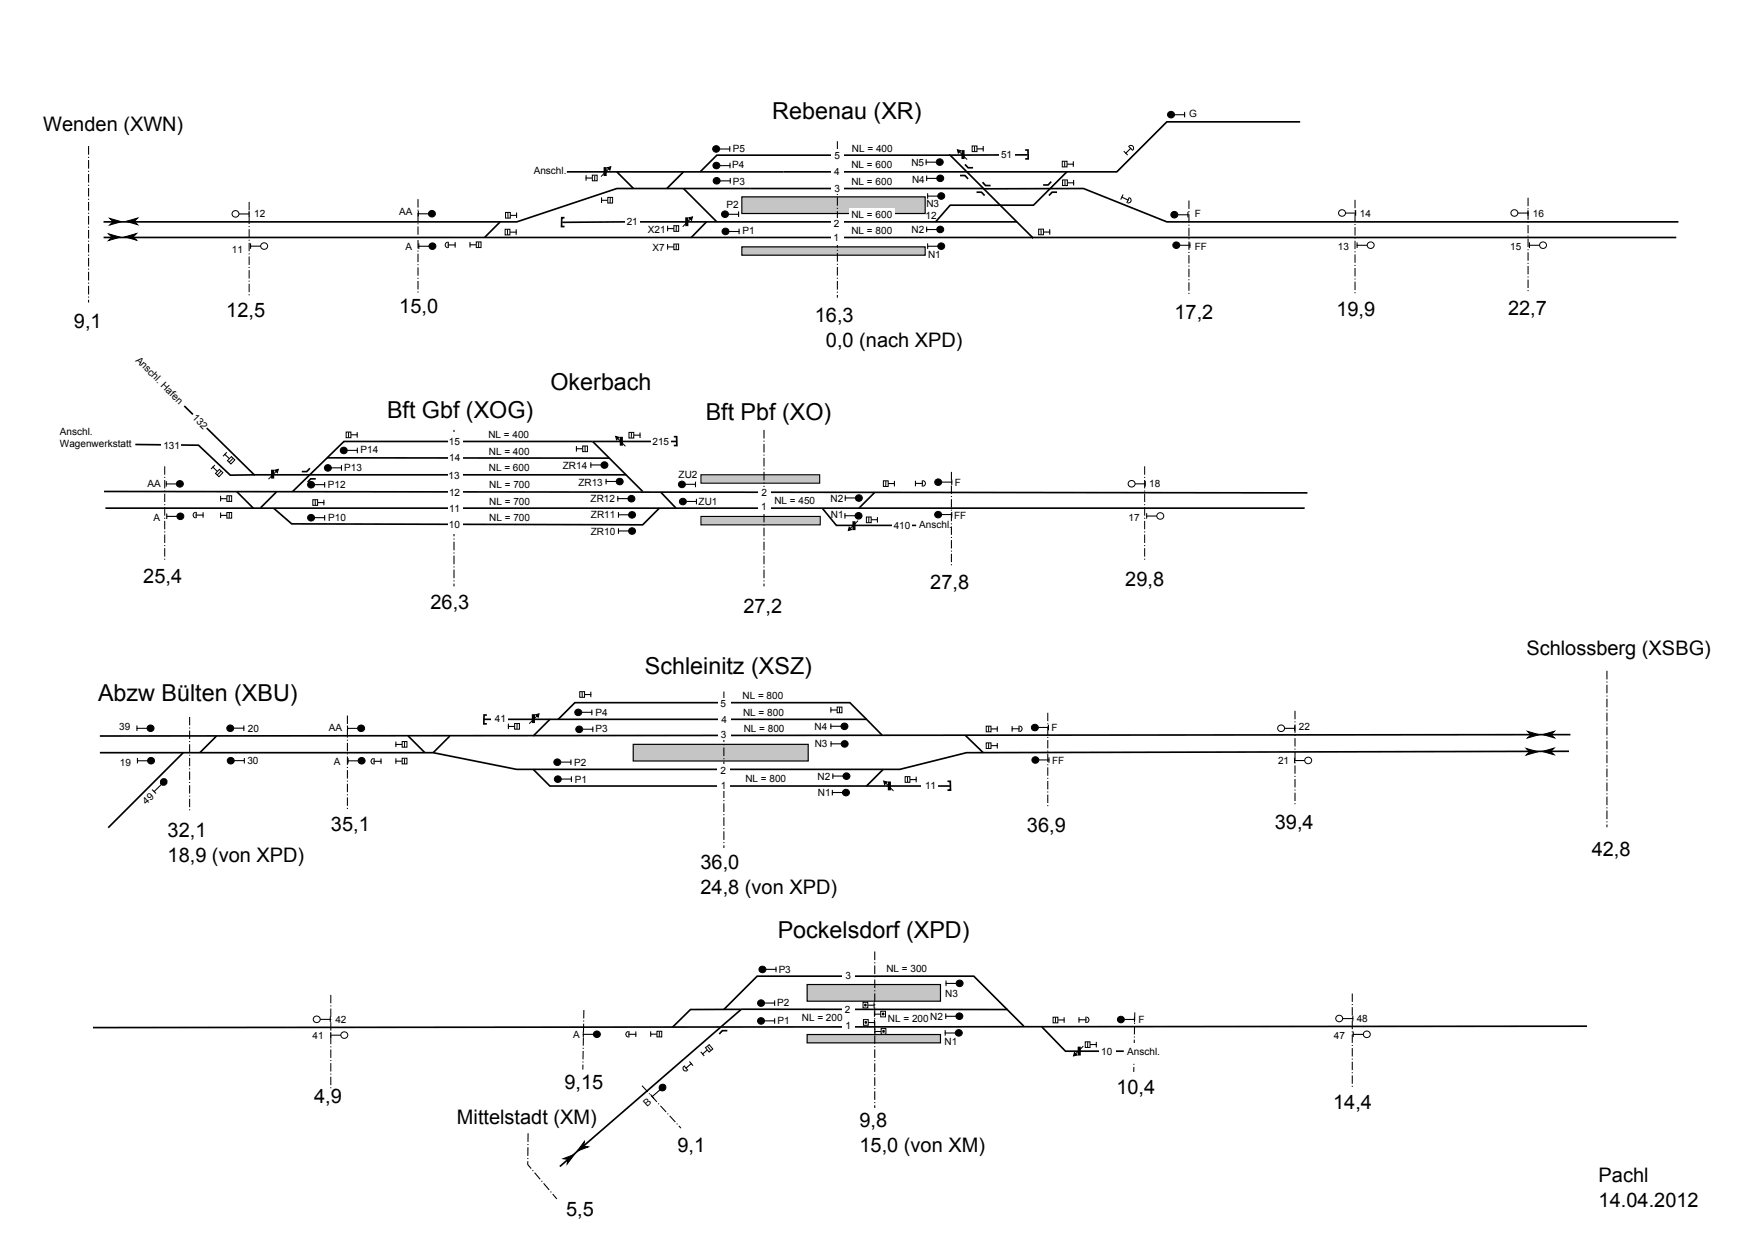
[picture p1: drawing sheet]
<svg xmlns="http://www.w3.org/2000/svg" width="297mm" height="210mm" viewBox="0 0 297 210" stroke-linecap="round" stroke-linejoin="round" font-family="sans-serif">
<g fill="none" stroke="#000" stroke-width=".28">
<path d="M84.7 37.6l-2.6 2.6M95.2 37.6h77l2.7 2.6M104.5 29.1l2.8 2.8M115.7 31.9l5.7 5.7M115.7 29.1l-2.8 2.8M118.6 29.1l2.8-2.8h39.5l11.3 11.3M119.6 37.6l-2.6 2.6M166.5 32l17-.1 14.1 5.7h86.6M166.5 31.9h-62l-17 5.7h-70M180.7 29.1l-5.7 5.6h-14.1l-2.5 2.9M220.2 20.6h-22.6l-8.5 8.5h-93.1M17.5 40.2h266.4"/>
<path d="M31.2 68.7l11.8 11.7h63l2.8 2.8M55.4 77.5l47.8 .1M58.2 74.7h56.3M58.3 74.7l-8.7 8.5M100.4 74.7l5.6 5.7M17.6 83.2l203.8 .2M17.8 86h203.1M46.8 83.3l-2.7 2.6M111.6 86l-2.8 2.8-59.4-.1-3-2.6M111.9 83.3l2.6 2.7M148.1 83.4l-2.6 2.6M31 127.4l-12.7 12.7"/>
<path d="M36.7 124.6l-2.9 2.8M69.1 124.6l2.8 2.8M76.2 124.6l-2.8 2.8M81.8 121.8h11.3M90.3 130.2l2.8 2.9h53.6l2.9-2.9M146.7 133.1h14.1M149.4 124.5l-2.7-2.7h-53.6l-2.8 2.8M163.4 124.5l3.1 2.9M265.7 127.2l-102 .2-11.3 2.8h-64.9l-14.1-2.8h-56.5M265.9 124.4l-249 .2"/>
</g>
<path d="M107.2 126h29.7v2.8h-29.7z" fill-rule="evenodd" fill="#c5c5c5" stroke="#000" stroke-width=".2"/>
<g fill="#c5c5c5" stroke="#000" stroke-width=".18">
<path d="M118.7 87.4h20.2v1.5h-20.2z"/>
<path d="M118.7 80.4h20.1v1.4h-20.1z"/>
</g>
<g fill="#c5c5c5" stroke="#000" stroke-width=".2">
<path d="M125.6 33.3h31.1v2.8h-31.1z"/>
<path d="M125.6 41.8h31.1v1.4h-31.1z"/>
</g>
<path d="M139.3 86.1l2.3 2.8h13.5M122.6 170.9l5.6-5.6h36.7l5.6 5.6M125.4 170.9h-8.5l-3 3M173.4 173.7l-2.9-2.8h-45l-30.7 26.6M268.7 173.7l-253 .3" fill="none" stroke="#000" stroke-width=".28"/>
<g fill="#c5c5c5" stroke="#000" stroke-width=".2">
<path d="M136.7 166.7h22.6v2.8h-22.6z"/>
<path d="M136.7 175.1h22.6v1.4h-22.6z"/>
</g>
<path d="M176.4 173.8l4 4.2h9.9" fill="none" stroke="#000" stroke-width=".28"/>
<circle cx="39.9" cy="36.2" r=".57" fill="none" stroke="#000" stroke-width=".17"/>
<path d="M40.5 36.2h1.8M42.2 35.7v1" fill="none" stroke="#000" stroke-width=".18"/>
<circle cx="121.3" cy="25.2" r=".57" fill="#010101" stroke="#000" stroke-width=".17"/>
<path d="M121.9 25.2h1.8M123.6 24.7v1M180.1 30.9h1.8M181.8 30.5v.9" fill="none" stroke="#000" stroke-width=".18"/>
<path d="M179.9 30.5h.8v.9h-.8z" fill="#fefefe" stroke="#000" stroke-width=".17"/>
<g fill="none" stroke="#000" stroke-width=".17">
<path d="M180.3 30.5v.9"/>
<circle cx="44.7" cy="41.7" r=".57"/>
</g>
<path d="M42.3 41.7h1.8M42.4 41.2v.9" fill="none" stroke="#000" stroke-width=".18"/>
<circle cx="121.3" cy="28" r=".57" fill="#010101" stroke="#000" stroke-width=".17"/>
<path d="M121.9 28h1.8M123.6 27.6v.9" fill="none" stroke="#000" stroke-width=".18"/>
<circle cx="121.4" cy="30.6" r=".57" fill="#010101" stroke="#000" stroke-width=".17"/>
<path d="M121.9 30.6h1.8M123.7 30.1v1" fill="none" stroke="#000" stroke-width=".18"/>
<circle cx="122.8" cy="36.3" r=".57" fill="#010101" stroke="#000" stroke-width=".17"/>
<path d="M123.4 36.3h1.8M125.1 35.8v.9" fill="none" stroke="#000" stroke-width=".18"/>
<circle cx="122.9" cy="39.2" r=".57" fill="#010101" stroke="#000" stroke-width=".17"/>
<path d="M123.4 39.2h1.8M125.2 38.7v.9" fill="none" stroke="#000" stroke-width=".18"/>
<circle cx="73.1" cy="36.2" r=".57" fill="#010101" stroke="#000" stroke-width=".17"/>
<path d="M70.7 36.2h1.9M70.8 35.7v.9" fill="none" stroke="#000" stroke-width=".18"/>
<circle cx="73.2" cy="41.7" r=".57" fill="#010101" stroke="#000" stroke-width=".17"/>
<path d="M70.8 41.7h1.8M70.9 41.2v.9M79.5 41.4h1.8M79.6 41v.9" fill="none" stroke="#000" stroke-width=".18"/>
<path d="M80.6 41h.9v.9h-.9z" fill="#fefefe" stroke="#000" stroke-width=".17"/>
<path d="M81.1 41l-.1 .9" fill="none" stroke="#000" stroke-width=".17"/>
<path d="M99.2 30.1h1.8M99.2 29.7v.9" fill="none" stroke="#000" stroke-width=".18"/>
<path d="M100.3 29.6h.8v1h-.8z" fill="#fefefe" stroke="#000" stroke-width=".17"/>
<path d="M100.7 29.7v.9" fill="none" stroke="#000" stroke-width=".17"/>
<path d="M113 38.7h1.8M113 38.2v.9" fill="none" stroke="#000" stroke-width=".18"/>
<path d="M114.1 38.2h.8v1h-.8z" fill="#fefefe" stroke="#000" stroke-width=".17"/>
<path d="M114.5 38.2v1" fill="none" stroke="#000" stroke-width=".17"/>
<circle cx="159.2" cy="30.2" r=".57" fill="#010101" stroke="#000" stroke-width=".17"/>
<path d="M156.8 30.2h1.8M156.9 29.7v1" fill="none" stroke="#000" stroke-width=".18"/>
<circle cx="159.4" cy="33.2" r=".57" fill="#010101" stroke="#000" stroke-width=".17"/>
<path d="M157 33.2h1.8M157.1 32.7v.9" fill="none" stroke="#000" stroke-width=".18"/>
<circle cx="159.2" cy="38.8" r=".57" fill="#010101" stroke="#000" stroke-width=".17"/>
<path d="M156.8 38.9h1.8M156.9 38.4v.9" fill="none" stroke="#000" stroke-width=".18"/>
<circle cx="159.4" cy="41.7" r=".57" fill="#010101" stroke="#000" stroke-width=".17"/>
<path d="M157 41.7h1.8M157.1 41.2v.9" fill="none" stroke="#000" stroke-width=".18"/>
<circle cx="198.3" cy="19.4" r=".57" fill="#010101" stroke="#000" stroke-width=".17"/>
<path d="M198.9 19.4h1.8M200.6 18.9v1" fill="none" stroke="#000" stroke-width=".18"/>
<circle cx="198.9" cy="36.3" r=".57" fill="#010101" stroke="#000" stroke-width=".17"/>
<path d="M199.4 36.4h1.8M201.2 35.9v.9" fill="none" stroke="#000" stroke-width=".18"/>
<circle cx="199.2" cy="41.5" r=".57" fill="#010101" stroke="#000" stroke-width=".17"/>
<path d="M199.8 41.5h1.8M201.5 41v1" fill="none" stroke="#000" stroke-width=".18"/>
<circle cx="159.1" cy="27.4" r=".57" fill="#010101" stroke="#000" stroke-width=".17"/>
<path d="M156.7 27.5h1.8M156.8 27v.9M176 39.3h1.8M177.8 38.8v.9" fill="none" stroke="#000" stroke-width=".18"/>
<path d="M175.9 38.8h.8v.9h-.8z" fill="#fefefe" stroke="#000" stroke-width=".17"/>
<path d="M176.3 38.8v.9" fill="none" stroke="#000" stroke-width=".17"/>
<path d="M180 27.8h1.8M181.8 27.3v.9" fill="none" stroke="#000" stroke-width=".18"/>
<path d="M179.9 27.3h.8v1h-.8z" fill="#fefefe" stroke="#000" stroke-width=".17"/>
<path d="M180.3 27.3v1" fill="none" stroke="#000" stroke-width=".17"/>
<path d="M85.8 36.5h1.8M87.5 36v.9" fill="none" stroke="#000" stroke-width=".18"/>
<path d="M85.6 36h.8v.9h-.8z" fill="#fefefe" stroke="#000" stroke-width=".17"/>
<path d="M86 36v.9" fill="none" stroke="#000" stroke-width=".17"/>
<path d="M75.4 41.5h1.8M77.1 41v.9" fill="none" stroke="#000" stroke-width=".18"/>
<path d="M75.6 41.1l.2-.1v.9a.46 .46 0 0 1-.4-.3 .46 .46 0 0 1 .2-.5z" fill="#fefefe" stroke="#000" stroke-width=".17"/>
<path d="M189.9 33.3l1.6 .8M190.2 32.9l-.4 .9M75.9 40.9v1.1" fill="none" stroke="#000" stroke-width=".18"/>
<path d="M191.3 33.5a.46 .46 0 0 1 .2 .6 .46 .46 0 0 1-.6 .2z" fill="#fefefe" stroke="#000" stroke-width=".17"/>
<path d="M190.3 25.6l.6 .7M191.2 33.4l-.4 .9M191.8 24.7l-1.2 1.3" fill="none" stroke="#000" stroke-width=".18"/>
<path d="M191.2 24.7a.46 .46 0 0 1 .6 .1 .46 .46 0 0 1 0 .6z" fill="#fefefe" stroke="#000" stroke-width=".17"/>
<path d="M101.8 33.9h1.8M101.9 33.4v1M191.1 24.8l.7 .7" fill="none" stroke="#000" stroke-width=".18"/>
<path d="M102.9 33.4h.8v1h-.8z" fill="#fefefe" stroke="#000" stroke-width=".17"/>
<path d="M103.3 33.5v.9" fill="none" stroke="#000" stroke-width=".17"/>
<path d="M85.7 39.3h1.8M87.4 38.8v1" fill="none" stroke="#000" stroke-width=".18"/>
<path d="M85.5 38.8h.8v1h-.8z" fill="#fefefe" stroke="#000" stroke-width=".17"/>
<path d="M85.9 38.8l.1 1" fill="none" stroke="#000" stroke-width=".17"/>
<path d="M174 26.2l-13.3 .1" fill="none" stroke="#000" stroke-width=".28"/>
<path d="M164.8 25.2h1.8M166.5 24.7v1" fill="none" stroke="#000" stroke-width=".18"/>
<path d="M164.6 24.7h.8v1h-.8z" fill="#fefefe" stroke="#000" stroke-width=".17"/>
<path d="M165 24.7v1" fill="none" stroke="#000" stroke-width=".17"/>
<circle cx="30.4" cy="81.9" r=".57" fill="#010101" stroke="#000" stroke-width=".17"/>
<path d="M28.1 81.9h1.8M28.2 81.4v1" fill="none" stroke="#000" stroke-width=".18"/>
<circle cx="30.5" cy="87.4" r=".57" fill="#010101" stroke="#000" stroke-width=".17"/>
<path d="M28.2 87.4h1.8M28.2 86.9v1M37.3 84.4h1.8M37.4 83.9v1" fill="none" stroke="#000" stroke-width=".18"/>
<path d="M38.4 83.9h.8v1h-.8z" fill="#fefefe" stroke="#000" stroke-width=".17"/>
<path d="M38.8 84v.9" fill="none" stroke="#000" stroke-width=".17"/>
<path d="M37.3 87.3h1.8M37.4 86.8v.9" fill="none" stroke="#000" stroke-width=".18"/>
<path d="M38.4 86.8h.8v.9h-.8z" fill="#fefefe" stroke="#000" stroke-width=".17"/>
<path d="M38.8 86.8v.9" fill="none" stroke="#000" stroke-width=".17"/>
<path d="M32.7 87.2h1.8M34.4 86.7v.9" fill="none" stroke="#000" stroke-width=".18"/>
<path d="M32.9 86.8l.3-.1-.1 1a.46 .46 0 0 1-.4-.4 .46 .46 0 0 1 .2-.5z" fill="#fefefe" stroke="#000" stroke-width=".17"/>
<path d="M33.2 86.7v1" fill="none" stroke="#000" stroke-width=".18"/>
<circle cx="158.9" cy="87.1" r=".57" fill="#010101" stroke="#000" stroke-width=".17"/>
<path d="M159.4 87.1h1.8M161.2 86.7v.9" fill="none" stroke="#000" stroke-width=".18"/>
<circle cx="158.9" cy="81.6" r=".57" fill="#010101" stroke="#000" stroke-width=".17"/>
<path d="M149.7 81.9h1.8M151.5 81.4v.9M159.5 81.6h1.8M161.2 81.2v.9" fill="none" stroke="#000" stroke-width=".18"/>
<path d="M149.6 81.4h.8v1h-.8z" fill="#fefefe" stroke="#000" stroke-width=".17"/>
<path d="M150 81.4v.9" fill="none" stroke="#000" stroke-width=".17"/>
<path d="M154.9 81.8h1.8M155 81.4v.9" fill="none" stroke="#000" stroke-width=".18"/>
<path d="M156.3 81.4a.46 .46 0 0 1 .4 .4 .46 .46 0 0 1-.4 .5z" fill="#fefefe" stroke="#000" stroke-width=".17"/>
<path d="M146.9 88h1.8M148.6 87.5v1M156.2 81.3v1.1" fill="none" stroke="#000" stroke-width=".18"/>
<path d="M146.7 87.5h.8v1h-.8z" fill="#fefefe" stroke="#000" stroke-width=".17"/>
<path d="M147.1 87.5v.9" fill="none" stroke="#000" stroke-width=".17"/>
<circle cx="145.4" cy="84.3" r=".57" fill="#010101" stroke="#000" stroke-width=".17"/>
<path d="M143 84.3h1.8M143.1 83.8v1" fill="none" stroke="#000" stroke-width=".18"/>
<circle cx="145.4" cy="87.3" r=".57" fill="#010101" stroke="#000" stroke-width=".17"/>
<path d="M143 87.3h1.8M143.1 86.9v.9" fill="none" stroke="#000" stroke-width=".18"/>
<circle cx="115.5" cy="82" r=".57" fill="#010101" stroke="#000" stroke-width=".17"/>
<path d="M116.1 82h1.8M117.8 81.5v1" fill="none" stroke="#000" stroke-width=".18"/>
<circle cx="115.6" cy="84.9" r=".57" fill="#010101" stroke="#000" stroke-width=".17"/>
<path d="M116.2 84.9h1.8M117.9 84.4v1" fill="none" stroke="#000" stroke-width=".18"/>
<circle cx="55.5" cy="79.2" r=".57" fill="#010101" stroke="#000" stroke-width=".17"/>
<path d="M56.1 79.2h1.8M57.8 78.7v1" fill="none" stroke="#000" stroke-width=".18"/>
<circle cx="58.2" cy="76.3" r=".57" fill="#010101" stroke="#000" stroke-width=".17"/>
<path d="M58.8 76.2h1.8M60.5 75.8v.9" fill="none" stroke="#000" stroke-width=".18"/>
<circle cx="52.7" cy="82.1" r=".57" fill="#010101" stroke="#000" stroke-width=".17"/>
<path d="M53.3 82h1.8M55 81.6v.9" fill="none" stroke="#000" stroke-width=".18"/>
<circle cx="52.7" cy="87.6" r=".57" fill="#010101" stroke="#000" stroke-width=".17"/>
<path d="M53.1 85.1h1.8M53.3 87.6h1.8M54.8 84.6v.9M55 87.2v.9" fill="none" stroke="#000" stroke-width=".18"/>
<path d="M53 84.6h.8v.9h-.8z" fill="#fefefe" stroke="#000" stroke-width=".17"/>
<path d="M53.4 84.6v.9" fill="none" stroke="#000" stroke-width=".17"/>
<path d="M38 76.9l1.3 1.2M38.4 76.6l-.6 .6" fill="none" stroke="#000" stroke-width=".18"/>
<path d="M39.2 77.3l.6 .6-.7 .6-.6-.5z" fill="#fefefe" stroke="#000" stroke-width=".17"/>
<path d="M39.5 77.6l-.7 .7" fill="none" stroke="#000" stroke-width=".17"/>
<circle cx="102.3" cy="78.7" r=".57" fill="#010101" stroke="#000" stroke-width=".17"/>
<path d="M100 78.7h1.8M100 78.3v.9" fill="none" stroke="#000" stroke-width=".18"/>
<circle cx="104.9" cy="81.5" r=".57" fill="#010101" stroke="#000" stroke-width=".17"/>
<path d="M102.5 81.5h1.8M102.6 81.1v.9" fill="none" stroke="#000" stroke-width=".18"/>
<circle cx="106.9" cy="84.4" r=".57" fill="#010101" stroke="#000" stroke-width=".17"/>
<path d="M104.5 84.4h1.8M104.6 84v.9" fill="none" stroke="#000" stroke-width=".18"/>
<circle cx="107" cy="87.2" r=".57" fill="#010101" stroke="#000" stroke-width=".17"/>
<path d="M104.6 87.1h1.8M104.7 86.7v.9" fill="none" stroke="#000" stroke-width=".18"/>
<circle cx="107" cy="89.9" r=".57" fill="#010101" stroke="#000" stroke-width=".17"/>
<path d="M106.7 73.7h1.8M108.4 73.2v1M104.6 89.9h1.8M104.7 89.4v1" fill="none" stroke="#000" stroke-width=".18"/>
<path d="M106.5 73.2h.8v1h-.8z" fill="#fefefe" stroke="#000" stroke-width=".17"/>
<path d="M106.9 73.2v.9" fill="none" stroke="#000" stroke-width=".17"/>
<path d="M97.5 76h1.8M97.6 75.5v1" fill="none" stroke="#000" stroke-width=".18"/>
<path d="M98.7 75.5h.8v1h-.8z" fill="#fefefe" stroke="#000" stroke-width=".17"/>
<path d="M99.1 75.5v.9" fill="none" stroke="#000" stroke-width=".17"/>
<path d="M58.8 73.6h1.8M60.5 73.2v.9" fill="none" stroke="#000" stroke-width=".18"/>
<path d="M58.6 73.1h.8v1h-.8z" fill="#fefefe" stroke="#000" stroke-width=".17"/>
<path d="M59 73.1v1" fill="none" stroke="#000" stroke-width=".17"/>
<path d="M94.5 121.8l2.8-2.8h46.6l2.8 2.8" fill="none" stroke="#000" stroke-width=".28"/>
<circle cx="25.5" cy="123.3" r=".57" fill="#010101" stroke="#000" stroke-width=".17"/>
<path d="M23.1 123.3h1.8M23.2 122.8v.9" fill="none" stroke="#000" stroke-width=".18"/>
<circle cx="25.6" cy="128.8" r=".57" fill="#010101" stroke="#000" stroke-width=".17"/>
<path d="M23.2 128.8h1.8M23.3 128.3v.9" fill="none" stroke="#000" stroke-width=".18"/>
<circle cx="39.1" cy="128.8" r=".57" fill="#010101" stroke="#000" stroke-width=".17"/>
<path d="M39.7 128.8h1.8M41.4 128.3v1" fill="none" stroke="#000" stroke-width=".18"/>
<circle cx="39" cy="123.3" r=".57" fill="#010101" stroke="#000" stroke-width=".17"/>
<path d="M39.6 123.3h1.8M41.3 122.8v1" fill="none" stroke="#000" stroke-width=".18"/>
<circle cx="27.7" cy="132.4" r=".57" fill="#010101" stroke="#000" stroke-width=".17"/>
<path d="M25.8 133.7l.6 .6M27.3 132.8l-1.3 1.3" fill="none" stroke="#000" stroke-width=".18"/>
<circle cx="61.1" cy="123.3" r=".57" fill="#010101" stroke="#000" stroke-width=".17"/>
<path d="M58.8 123.3h1.8M58.8 122.8v1" fill="none" stroke="#000" stroke-width=".18"/>
<circle cx="61.2" cy="128.8" r=".57" fill="#010101" stroke="#000" stroke-width=".17"/>
<path d="M58.8 128.8h1.8M58.9 128.3v.9M66.9 126h1.9M67 125.5v1" fill="none" stroke="#000" stroke-width=".18"/>
<path d="M68.1 125.5h.8v1h-.8z" fill="#fefefe" stroke="#000" stroke-width=".17"/>
<path d="M68.5 125.6v.9" fill="none" stroke="#000" stroke-width=".17"/>
<path d="M66.9 128.9h1.9M67 128.4v.9" fill="none" stroke="#000" stroke-width=".18"/>
<path d="M68.1 128.4h.8v.9h-.8z" fill="#fefefe" stroke="#000" stroke-width=".17"/>
<path d="M68.5 128.4v.9" fill="none" stroke="#000" stroke-width=".17"/>
<path d="M62.8 128.9h1.8M64.5 128.4v.9" fill="none" stroke="#000" stroke-width=".18"/>
<path d="M63 128.5l.3-.1v.9a.46 .46 0 0 1-.5-.3 .46 .46 0 0 1 .2-.5z" fill="#fefefe" stroke="#000" stroke-width=".17"/>
<path d="M63.4 128.4v1" fill="none" stroke="#000" stroke-width=".18"/>
<circle cx="97.9" cy="120.6" r=".57" fill="#010101" stroke="#000" stroke-width=".17"/>
<path d="M98.5 120.6h1.8M100.2 120.1v1" fill="none" stroke="#000" stroke-width=".18"/>
<circle cx="98.1" cy="123.5" r=".57" fill="#010101" stroke="#000" stroke-width=".17"/>
<path d="M98.7 123.5h1.8M100.4 123v.9" fill="none" stroke="#000" stroke-width=".18"/>
<circle cx="94.4" cy="129" r=".57" fill="#010101" stroke="#000" stroke-width=".17"/>
<path d="M95 129h1.8M96.7 128.6v.9" fill="none" stroke="#000" stroke-width=".18"/>
<circle cx="94.5" cy="131.9" r=".57" fill="#010101" stroke="#000" stroke-width=".17"/>
<path d="M98.3 117.6h1.8M100 117.1v.9M95 131.9h1.8M96.8 131.4v1" fill="none" stroke="#000" stroke-width=".18"/>
<path d="M98.2 117.1h.8v.9h-.8z" fill="#fefefe" stroke="#000" stroke-width=".17"/>
<path d="M98.6 117.1v.9" fill="none" stroke="#000" stroke-width=".17"/>
<path d="M86 123h1.8M86.1 122.5v.9" fill="none" stroke="#000" stroke-width=".18"/>
<path d="M87.1 122.5h.9v.9h-.9z" fill="#fefefe" stroke="#000" stroke-width=".17"/>
<path d="M87.6 122.5l-.1 .9" fill="none" stroke="#000" stroke-width=".17"/>
<path d="M140.7 119.7v.9M140.6 120.2h1.8" fill="none" stroke="#000" stroke-width=".18"/>
<path d="M141.8 119.7h.8v1h-.8z" fill="#fefefe" stroke="#000" stroke-width=".17"/>
<path d="M142.2 119.7v1" fill="none" stroke="#000" stroke-width=".17"/>
<circle cx="143" cy="123" r=".57" fill="#010101" stroke="#000" stroke-width=".17"/>
<path d="M140.6 122.9h1.8M140.7 122.5v.9" fill="none" stroke="#000" stroke-width=".18"/>
<circle cx="143.3" cy="131.4" r=".57" fill="#010101" stroke="#000" stroke-width=".17"/>
<path d="M140.9 131.4h1.8M141 130.9v1" fill="none" stroke="#000" stroke-width=".18"/>
<circle cx="143.2" cy="134.2" r=".57" fill="#010101" stroke="#000" stroke-width=".17"/>
<path d="M140.9 134.2h1.8M140.9 133.7v.9M153.4 132h1.8M155.1 131.5v.9" fill="none" stroke="#000" stroke-width=".18"/>
<path d="M153.3 131.5h.8v.9h-.8z" fill="#fefefe" stroke="#000" stroke-width=".17"/>
<path d="M153.7 131.5v.9" fill="none" stroke="#000" stroke-width=".17"/>
<circle cx="175.3" cy="128.7" r=".57" fill="#010101" stroke="#000" stroke-width=".17"/>
<path d="M175.9 128.6h1.8M177.6 128.2v.9" fill="none" stroke="#000" stroke-width=".18"/>
<circle cx="175.3" cy="123.2" r=".57" fill="#010101" stroke="#000" stroke-width=".17"/>
<path d="M167.2 126.2h1.8M168.9 125.8v.9M175.8 123.2h1.8M177.5 122.7v.9" fill="none" stroke="#000" stroke-width=".18"/>
<path d="M167 125.8h.8v.9h-.8z" fill="#fefefe" stroke="#000" stroke-width=".17"/>
<path d="M167.4 125.8v.9" fill="none" stroke="#000" stroke-width=".17"/>
<path d="M167.2 123.4h1.8M168.9 122.9v1" fill="none" stroke="#000" stroke-width=".18"/>
<path d="M167 122.9h.8v1h-.8z" fill="#fefefe" stroke="#000" stroke-width=".17"/>
<path d="M167.4 122.9v.9" fill="none" stroke="#000" stroke-width=".17"/>
<path d="M171.3 123.4h1.8M171.4 122.9v1" fill="none" stroke="#000" stroke-width=".18"/>
<path d="M172.6 122.9a.46 .46 0 0 1 .5 .5 .46 .46 0 0 1-.5 .4z" fill="#fefefe" stroke="#000" stroke-width=".17"/>
<path d="M172.6 122.8l-.1 1.1" fill="none" stroke="#000" stroke-width=".18"/>
<circle cx="101.1" cy="175.1" r=".57" fill="#010101" stroke="#000" stroke-width=".17"/>
<path d="M98.7 175.1h1.8M98.8 174.6v1" fill="none" stroke="#000" stroke-width=".18"/>
<circle cx="112.2" cy="184.1" r=".57" fill="#010101" stroke="#000" stroke-width=".17"/>
<path d="M110.1 185.3l.6 .7M111.8 184.5l-1.4 1.2" fill="none" stroke="#000" stroke-width=".18"/>
<circle cx="129.1" cy="164.1" r=".57" fill="#010101" stroke="#000" stroke-width=".17"/>
<path d="M129.7 164.1h1.8M131.4 163.7v.9" fill="none" stroke="#000" stroke-width=".18"/>
<circle cx="128.9" cy="169.8" r=".57" fill="#010101" stroke="#000" stroke-width=".17"/>
<path d="M129.5 169.8h1.8M131.2 169.4v.9" fill="none" stroke="#000" stroke-width=".18"/>
<circle cx="128.9" cy="172.8" r=".57" fill="#010101" stroke="#000" stroke-width=".17"/>
<path d="M129.5 172.8h1.8M131.2 172.4v.9" fill="none" stroke="#000" stroke-width=".18"/>
<circle cx="162.5" cy="166.5" r=".57" fill="#010101" stroke="#000" stroke-width=".17"/>
<path d="M160.1 166.5h1.8M160.2 166v.9" fill="none" stroke="#000" stroke-width=".18"/>
<circle cx="162.4" cy="172" r=".57" fill="#010101" stroke="#000" stroke-width=".17"/>
<path d="M160.1 172h1.8M160.1 171.6v.9" fill="none" stroke="#000" stroke-width=".18"/>
<circle cx="162.3" cy="174.9" r=".57" fill="#010101" stroke="#000" stroke-width=".17"/>
<path d="M160 174.9h1.8M160 174.4v.9" fill="none" stroke="#000" stroke-width=".18"/>
<circle cx="189.8" cy="172.6" r=".57" fill="#010101" stroke="#000" stroke-width=".17"/>
<path d="M178.5 172.7h1.8M180.2 172.2v1M190.4 172.6h1.8M192.1 172.1v1" fill="none" stroke="#000" stroke-width=".18"/>
<path d="M178.3 172.2h.8v1h-.8z" fill="#fefefe" stroke="#000" stroke-width=".17"/>
<path d="M178.7 172.2v.9" fill="none" stroke="#000" stroke-width=".17"/>
<path d="M182.6 172.6h1.8M182.7 172.2v.9" fill="none" stroke="#000" stroke-width=".18"/>
<path d="M184 172.2a.46 .46 0 0 1 .4 .5 .46 .46 0 0 1-.5 .4z" fill="#fefefe" stroke="#000" stroke-width=".17"/>
<path d="M183.9 172.1v1.1M183.9 176.8h1.8M185.6 176.4v.9" fill="none" stroke="#000" stroke-width=".18"/>
<path d="M183.8 176.4h.8v.9h-.8z" fill="#fefefe" stroke="#000" stroke-width=".17"/>
<path d="M184.2 176.4v.9" fill="none" stroke="#000" stroke-width=".17"/>
<path d="M110.1 175.1h1.8M110.2 174.6v.9" fill="none" stroke="#000" stroke-width=".18"/>
<path d="M111.2 174.6h.9v.9h-.9z" fill="#fefefe" stroke="#000" stroke-width=".17"/>
<path d="M111.7 174.6l-.1 .9" fill="none" stroke="#000" stroke-width=".17"/>
<path d="M106 175.1h1.8M107.7 174.6v.9" fill="none" stroke="#000" stroke-width=".18"/>
<path d="M106.2 174.7l.2-.1v.9a.46 .46 0 0 1-.4-.3 .46 .46 0 0 1 .2-.5z" fill="#fefefe" stroke="#000" stroke-width=".17"/>
<path d="M106.5 174.6v1M118.7 178.1l.6 .7M120.3 177.3l-1.4 1.2" fill="none" stroke="#000" stroke-width=".18"/>
<path d="M119.5 177.4l.6-.6 .6 .8-.6 .5z" fill="#fefefe" stroke="#000" stroke-width=".17"/>
<path d="M119.8 177.1l.6 .7" fill="none" stroke="#000" stroke-width=".17"/>
<path d="M116.7 179.7l.6 .7M117.1 180l-1.4 1.2" fill="none" stroke="#000" stroke-width=".18"/>
<path d="M115.8 180.5l.6 .7a.46 .46 0 0 1-.6 0 .46 .46 0 0 1 0-.7z" fill="#fefefe" stroke="#000" stroke-width=".17"/>
<g fill="none" stroke="#000" stroke-width=".18">
<path d="M227.8 36.1h1.8M229.6 35.6v.9M257 36.1h1.8M258.7 35.6v.9M229.7 41.5h1.8M229.8 41v1M258.9 41.5h1.8M259 41v1M192.2 81.9h1.8M193.9 81.4v1M194.1 87.4h1.8M194.2 86.9v.9"/>
<path d="M217.5 123.3h1.8M219.1 128.8h1.8M219.2 128.3v.9M219.2 122.8v.9M54.2 172.6h1.8M55.9 175.2h1.8M55.9 172.1v.9M56 174.8v.9M227.4 172.4h1.8M229.1 175.1h1.8M229.1 171.9v1M229.1 174.6v1"/>
<path d="M115.8 180.4l.7 .8"/>
</g>
<g fill="none" stroke="#000" stroke-width=".17">
<circle cx="227.3" cy="36.1" r=".57"/>
<circle cx="256.5" cy="36.1" r=".57"/>
<circle cx="232.1" cy="41.5" r=".57"/>
<circle cx="261.3" cy="41.5" r=".57"/>
<circle cx="191.6" cy="81.9" r=".57"/>
<circle cx="196.5" cy="87.3" r=".57"/>
<circle cx="217" cy="123.3" r=".57"/>
<circle cx="221.5" cy="128.7" r=".57"/>
<circle cx="53.6" cy="172.6" r=".57"/>
<circle cx="58.3" cy="175.2" r=".57"/>
<circle cx="226.8" cy="172.4" r=".57"/>
<circle cx="231.4" cy="175.1" r=".57"/>
</g>
<path d="M95.6 36.9h-.5v1.5h.5" fill="none" stroke="#000" stroke-width=".28"/>
<path d="M102.3 28.4h.3v1.3h-.3z" fill="#030303" stroke="#000" stroke-width=".23"/>
<path d="M103.2 28.5l-1.4 1.4" fill="none" stroke="#000" stroke-width=".17"/>
<path d="M102.8 28.4l.6-.2-.1 .6z" fill="#000" stroke="#000" stroke-width=".17"/>
<path d="M116.2 36.9h.2v1.3h-.2z" fill="#030303" stroke="#000" stroke-width=".23"/>
<path d="M117 37l-1.4 1.4" fill="none" stroke="#000" stroke-width=".17"/>
<path d="M116.7 36.9l.6-.2-.2 .6z" fill="#000" stroke="#000" stroke-width=".17"/>
<path d="M162.9 25.5h.3v1.3h-.3z" fill="#030303" stroke="#000" stroke-width=".23"/>
<path d="M162.4 25.6l1.4 1.4" fill="none" stroke="#000" stroke-width=".17"/>
<path d="M162.1 25.3l.6 .2-.4 .4z" fill="#000" stroke="#000" stroke-width=".17"/>
<path d="M82.4 121h-.4l-.1 1.5h.5M160.4 132.3h.5l.1 1.5h-.6" fill="none" stroke="#000" stroke-width=".28"/>
<path d="M105.1 74.1h.3v1.2h-.3z" fill="#030303" stroke="#000" stroke-width=".23"/>
<path d="M104.5 74.1l1.4 1.4" fill="none" stroke="#000" stroke-width=".17"/>
<path d="M104.3 73.9l.5 .1-.4 .5z" fill="#000" stroke="#000" stroke-width=".17"/>
<path d="M46 79.6h.3v1.3h-.3z" fill="#030303" stroke="#000" stroke-width=".23"/>
<path d="M46.9 79.7l-1.4 1.4" fill="none" stroke="#000" stroke-width=".17"/>
<path d="M46.5 79.6l.6-.2-.1 .6z" fill="#000" stroke="#000" stroke-width=".17"/>
<path d="M90.2 121h.3v1.3h-.3z" fill="#030303" stroke="#000" stroke-width=".23"/>
<path d="M91 121.1l-1.4 1.4" fill="none" stroke="#000" stroke-width=".17"/>
<path d="M90.7 121l.6-.2-.2 .6z" fill="#000" stroke="#000" stroke-width=".17"/>
<path d="M150.5 132.4h.2v1.3h-.2z" fill="#030303" stroke="#000" stroke-width=".23"/>
<path d="M149.9 132.5l1.4 1.4" fill="none" stroke="#000" stroke-width=".17"/>
<path d="M149.6 132.2l.6 .2-.4 .4z" fill="#000" stroke="#000" stroke-width=".17"/>
<path d="M182.6 177.3h.3v1.3h-.3z" fill="#030303" stroke="#000" stroke-width=".23"/>
<path d="M183.4 177.1l-1.4 1.4" fill="none" stroke="#000" stroke-width=".17"/>
<g fill="#000" stroke="#000" stroke-width=".17">
<path d="M181.9 178.2l.5 .4-.6 .2z"/>
<path d="M18.6 37l2 .5-2 .6 .5-.6z" fill-rule="evenodd"/>
<path d="M21.3 37.5l2-.6-.6 .6 .6 .5z" fill-rule="evenodd"/>
<path d="M18.4 39.6l2 .6-2 .5 .6-.5z" fill-rule="evenodd"/>
<path d="M21.1 40.1l2-.6-.5 .6 .5 .6z" fill-rule="evenodd"/>
<path d="M258.4 126.7l2 .6-2 .5 .6-.5z" fill-rule="evenodd"/>
<path d="M258.7 123.8l1.9 .6-1.9 .5 .5-.5z" fill-rule="evenodd"/>
<path d="M261.2 127.2l2-.6-.6 .6 .6 .6z" fill-rule="evenodd"/>
<path d="M261.2 124.4l2-.6-.5 .6 .5 .5z" fill-rule="evenodd"/>
<path d="M95.4 196.2l1.9-.8-1.3 1.7 .1-.8z" fill-rule="evenodd"/>
<path d="M99 193.2l-.2 .8 .8 .2-1.9 .7z" fill-rule="evenodd"/>
</g>
<g fill="none" stroke="#000" stroke-width=".28">
<path d="M20.3 37.5h.1M21.6 37.5h.1M162.6 29.7h.8l.5 .6M163.4 27.8l.5 .6h.9M165.4 32.5h.8l.5 .6M166.4 30.8l.5 .6h.8M178 30.7l-.5 .6h-.9M179 32.5h-.9l-.5 .6M20.1 40.2h.1M21.4 40.1h.1M260.1 127.3h.1M260.3 124.4h.1"/>
<path d="M261.4 127.2h.1M261.5 124.4h.1M123.2 174.5h-.9l-.5 .5M97.1 195.6h.1M97.9 194.7h.1"/>
</g>
<path d="M113 41.8h1.8M113 41.3v1" fill="none" stroke="#000" stroke-width=".18"/>
<path d="M114.1 41.3h.8v1h-.8z" fill="#fefefe" stroke="#000" stroke-width=".17"/>
<path d="M114.5 41.4v.9" fill="none" stroke="#000" stroke-width=".17"/>
<path d="M40.1 83.2l2.8 2.9" fill="none" stroke="#000" stroke-width=".28"/>
<path d="M148.1 174.6h1.8M148.1 174.1v1" fill="none" stroke="#000" stroke-width=".18"/>
<path d="M149.2 174.1h.8v1h-.8z" fill="#fefefe" stroke="#000" stroke-width=".17"/>
<path d="M149.6 174.5h.1v.2h-.1z" fill-rule="evenodd" fill="#f00" stroke="#000" stroke-width=".28"/>
<path d="M148 171.7h1.8M148.1 171.2v.9" fill="none" stroke="#000" stroke-width=".18"/>
<path d="M149.1 171.2h.8v.9h-.8z" fill="#fefefe" stroke="#000" stroke-width=".17"/>
<path d="M149.5 171.6h.1v.1h-.1z" fill-rule="evenodd" fill="#f00" stroke="#000" stroke-width=".28"/>
<path d="M146.3 170.2h1.8M148 169.7v.9" fill="none" stroke="#000" stroke-width=".18"/>
<path d="M146.1 169.7h.8v.9h-.8z" fill="#fefefe" stroke="#000" stroke-width=".17"/>
<circle cx="146.5" cy="170.1" r=".09" fill="#f00" stroke="#000" stroke-width=".28"/>
<path d="M146.4 173.1h1.8M148.1 172.6v1" fill="none" stroke="#000" stroke-width=".18"/>
<path d="M146.2 172.6h.8v1h-.8z" fill="#fefefe" stroke="#000" stroke-width=".17"/>
<path d="M146.6 173h.1v.1h-.1z" fill-rule="evenodd" fill="#f00" stroke="#000" stroke-width=".28"/>
<path d="M173.6 25.4h.5v1.5h-.5M22.9 75.2l10.7 .2 5.4 5h4.1M114.1 73.9h.5v1.5h-.5" fill="none" stroke="#000" stroke-width=".28"/>
<path d="M15 24.7v26.5M141.8 23.9v26.5M76.9 72.8v26.5M129.4 72.8v26.5M122.6 117.1v26.5M272.1 113.6v26.4M148.1 161.1v26.5M89.4 191.8v5.3l4.9 5.9" fill="none" stroke="#000" stroke-width=".18" stroke-dasharray="1.5 .4 .2 .4" stroke-linecap="butt"/>
<g fill="none" stroke="#000" stroke-width=".18" stroke-dasharray="1.4 .4 .2 .4" stroke-linecap="butt">
<path d="M42.2 34.2v16M70.8 33.7v16M201.3 33.9v16.1M229.5 33.8v16M258.8 33.5v16M27.9 78.9v16.1M161.1 79.9v16M193.8 78.9v16.1M32.1 121.4v16M58.8 121.1v16M177.4 120.7v16M219.3 120.3v16"/>
<path d="M56 168.4v16M229 168.2v16"/>
</g>
<path d="M36 79l1.3 1.3M36.4 78.7l-.7 .7" fill="none" stroke="#000" stroke-width=".18"/>
<path d="M37.2 79.5l.5 .5-.6 .7-.6-.6z" fill="#fefefe" stroke="#000" stroke-width=".17"/>
<path d="M37.4 79.8l-.6 .6" fill="none" stroke="#000" stroke-width=".17"/>
<g fill="#fff">
<path d="M140.7 36.9h2.1v4.5h-2.1z"/>
<path d="M140.7 25.2h2.1v7.6h-2.1z"/>
<path d="M105.8 36.6h2.5v2.1h-2.5z"/>
<path d="M169.2 25.2h2.6v2.2h-2.6z"/>
<path d="M128.5 82.5h2v4.5h-2z"/>
<path d="M75.8 73.2h2.5v17.1h-2.5z"/>
<path d="M110.2 73.8h3.3v2.1h-3.3z"/>
<path d="M31.9 70.9l1.5-1.4 2.3 2.3-1.5 1.5z"/>
<path d="M27.4 74.4h3.3v2.2h-3.3z"/>
<path d="M151.1 88h3.2v2.1h-3.2z"/>
</g>
<path d="M144.5 88.4h.3v1.2h-.3z" fill="#030303" stroke="#000" stroke-width=".23"/>
<path d="M145.3 88.1l-1.4 1.5" fill="none" stroke="#000" stroke-width=".17"/>
<path d="M143.8 89.2l.4 .5-.6 .1z" fill="#000" stroke="#000" stroke-width=".17"/>
<path d="M52.5 79.3l-.5 .5h-.9M53.5 81.1h-.9l-.5 .5" fill="none" stroke="#000" stroke-width=".28"/>
<g fill="#fff">
<path d="M121.5 129.4h2.1v4.6h-2.1z"/>
<path d="M121.6 118.2h2.1v7h-2.1z"/>
<path d="M83.2 120.8h2.8v1.7h-2.8z"/>
<path d="M156 132.1h2.8v1.7h-2.8z"/>
<path d="M142.6 170h2v4.5h-2z"/>
<path d="M142.7 163.9h2v1.9h-2z"/>
<path d="M186.2 177.1h2.7v1.7h-2.7z"/>
</g>
<path d="M98.9 171l-.2 10.1M192.2 171.4l-.2 10.1" fill="none" stroke="#000" stroke-width=".18" stroke-dasharray="1.4 .4 .2 .4" stroke-linecap="butt"/>
<path d="M191.7 176.5h1v3.2h-1z" fill="#fff"/>
<path d="M108.7 183.8l6.6 7.2" fill="none" stroke="#000" stroke-width=".18" stroke-dasharray="1.4 .4 .2 .4" stroke-linecap="butt"/>
<path d="M143.8 35.3h7.6v1.2h-7.6z" fill="#fefefe"/>
<circle cx="143" cy="125.9" r=".57" fill="#010101" stroke="#000" stroke-width=".17"/>
<path d="M140.6 125.9h1.8M140.7 125.5v.9" fill="none" stroke="#000" stroke-width=".18"/>
<g font-size="4">
<text x="130.8" y="20.2">Rebenau (XR)</text>
<text x="65.5" y="70.8">Bft Gbf (XOG)</text>
<text x="93.2" y="66.1">Okerbach</text>
<text x="119.5" y="71">Bft Pbf (XO)</text>
<text x="16.6" y="118.6">Abzw Bülten (XBU)</text>
<text x="109.2" y="114.1">Schleinitz (XSZ)</text>
<text x="131.7" y="158.9">Pockelsdorf (XPD)</text>
</g>
<g font-size="3.4">
<text x="7.3" y="22.3">Wenden (XWN)</text>
<text x="38.3" y="53.7">12,5</text>
<text x="67.6" y="53">15,0</text>
<text x="198.9" y="53.9">17,2</text>
<text x="226.3" y="53.5">19,9</text>
<text x="255.4" y="53.2">22,7</text>
<text x="12.5" y="55.6">9,1</text>
<text x="138" y="54.6">16,3</text>
<text x="139.9" y="58.8">0,0 (nach XPD)</text>
<text x="24.3" y="98.7">25,4</text>
<text x="157.5" y="99.6">27,8</text>
<text x="190.6" y="99.2">29,8</text>
<text x="72.9" y="103.1">26,3</text>
<text x="125.9" y="103.8">27,2</text>
<text x="258.5" y="110.8">Schlossberg (XSBG)</text>
<text x="28.4" y="141.8">32,1</text>
<text x="56" y="140.7">35,1</text>
<text x="173.9" y="140.9">36,9</text>
<text x="215.9" y="140.3">39,4</text>
<text x="28.4" y="146">18,9 (von XPD)</text>
<text x="118.6" y="147.2">36,0</text>
<text x="269.5" y="144.9">42,8</text>
<text x="118.6" y="151.4">24,8 (von XPD)</text>
<text x="95.6" y="184.4">9,15</text>
<text x="189" y="185.3">10,4</text>
<text x="53.2" y="186.8">4,9</text>
<text x="77.4" y="190.2">Mittelstadt (XM)</text>
<text x="145.5" y="190.8">9,8</text>
<text x="225.7" y="187.7">14,4</text>
<text x="114.7" y="195.1">9,1</text>
<text x="145.5" y="195">15,0 (von XM)</text>
<text x="270.7" y="200">Pachl</text>
<text x="95.9" y="205.9">5,5</text>
<text x="270.7" y="204.3">14.04.2012</text>
</g>
<g font-size="1.7">
<text x="201.3" y="19.7">G</text>
<text x="90.4" y="29.5">Anschl.</text>
<text x="124" y="28.4">P4</text>
<text x="124.1" y="25.7">P5</text>
<text x="141.3" y="29.6">4</text>
<text x="141.3" y="26.9">5</text>
<text x="144.2" y="28.5">NL = 600</text>
<text x="144.2" y="25.7">NL = 400</text>
<text x="154.3" y="28">N5</text>
<text x="169.5" y="26.8">51</text>
<text x="123" y="35.3">P2</text>
<text x="124.1" y="31.3">P3</text>
<text x="141.3" y="32.5">3</text>
<text x="144.2" y="31.3">NL = 600</text>
<text x="154.4" y="30.9">N4</text>
<text x="156.9" y="35.1">N3</text>
<text x="43" y="36.7">12</text>
<text x="67.6" y="36.5">AA</text>
<text x="106.1" y="38.1">21</text>
<text x="109.7" y="39.5">X21</text>
<text x="125.7" y="39.7">P1</text>
<text x="141.2" y="40.8">1</text>
<text x="141.2" y="38.4">2</text>
<text x="144.2" y="36.9">NL = 600</text>
<text x="144.2" y="39.7">NL = 800</text>
<text x="154.4" y="39.4">N2</text>
<text x="156.7" y="37.1">12</text>
<text x="202.3" y="36.7">F</text>
<text x="230.3" y="36.7">14</text>
<text x="259.6" y="36.7">16</text>
<text x="39.3" y="42.8">11</text>
<text x="68.7" y="42.4">A</text>
<text x="110.5" y="42.5">X7</text>
<text x="157.2" y="43.7">N1</text>
<text x="202.3" y="42.3">FF</text>
<text x="226.5" y="42.3">13</text>
<text x="255.7" y="42.3">15</text>
<text x="22.9" y="61" transform="rotate(45 22.9 61)">Anschl. Hafen</text>
<text x="32.5" y="70.7" transform="rotate(45 32.5 70.7)">132</text>
<text x="10.1" y="73.6">Anschl.</text>
<text x="10.1" y="75.7">Wagenwerkstatt</text>
<text x="27.7" y="76">131</text>
<text x="61" y="76.8">P14</text>
<text x="76" y="75.3">15</text>
<text x="82.7" y="74.1">NL = 400</text>
<text x="82.8" y="77">NL = 400</text>
<text x="110.5" y="75.3">215</text>
<text x="25" y="82.5">AA</text>
<text x="55.5" y="82.6">P12</text>
<text x="58.3" y="79.7">P13</text>
<text x="76" y="81.1">13</text>
<text x="76" y="84">12</text>
<text x="76.1" y="78.1">14</text>
<text x="82.8" y="79.7">NL = 600</text>
<text x="82.8" y="82.6">NL = 700</text>
<text x="95.3" y="79.5">ZR14</text>
<text x="97.9" y="82.2">ZR13</text>
<text x="114.9" y="80.9">ZU2</text>
<text x="161.7" y="82.3">F</text>
<text x="194.6" y="82.4">18</text>
<text x="26" y="88.1">A</text>
<text x="55.6" y="88.1">P10</text>
<text x="76" y="89.4">10</text>
<text x="76" y="86.6">11</text>
<text x="82.8" y="88.1">NL = 700</text>
<text x="82.8" y="85.4">NL = 700</text>
<text x="100" y="85">ZR12</text>
<text x="100.1" y="87.7">ZR11</text>
<text x="118.3" y="85.5">ZU1</text>
<text x="128.9" y="86.4">1</text>
<text x="128.9" y="84">2</text>
<text x="131.1" y="85.3">NL = 450</text>
<text x="140.6" y="85">N2</text>
<text x="140.7" y="87.7">N1</text>
<text x="151.3" y="89.6">410</text>
<text x="155.7" y="89.4">Anschl.</text>
<text x="161.6" y="87.8">FF</text>
<text x="191.1" y="88.2">17</text>
<text x="100" y="90.5">ZR10</text>
<text x="122" y="119.7">5</text>
<text x="125.7" y="118.4">NL = 800</text>
<text x="20.2" y="123.6">39</text>
<text x="42" y="123.9">20</text>
<text x="55.7" y="123.8">AA</text>
<text x="83.8" y="122.3">41</text>
<text x="100.8" y="123.9">P3</text>
<text x="100.8" y="121.2">P4</text>
<text x="122.1" y="124.9">3</text>
<text x="122.2" y="122.4">4</text>
<text x="125.8" y="121.2">NL = 800</text>
<text x="125.9" y="124">NL = 800</text>
<text x="137.9" y="123.5">N4</text>
<text x="178" y="123.7">F</text>
<text x="219.9" y="123.6">22</text>
<text x="20.3" y="129.6">19</text>
<text x="41.9" y="129.4">30</text>
<text x="56.5" y="129.5">A</text>
<text x="97.2" y="129.6">P2</text>
<text x="122" y="131">2</text>
<text x="138" y="126.5">N3</text>
<text x="178.1" y="129.3">FF</text>
<text x="216.4" y="129.4">21</text>
<text x="24.8" y="136.2" transform="rotate(-41 24.8 136.2)">49</text>
<text x="97.3" y="132.5">P1</text>
<text x="122.1" y="133.6">1</text>
<text x="126.2" y="132.5">NL = 800</text>
<text x="138.5" y="132">N2</text>
<text x="138.5" y="134.8">N1</text>
<text x="156.6" y="133.5">11</text>
<text x="131.9" y="164.7">P3</text>
<text x="143.2" y="165.7">3</text>
<text x="150.1" y="164.6">NL = 300</text>
<text x="56.8" y="173.2">42</text>
<text x="131.6" y="170.4">P2</text>
<text x="131.6" y="173.3">P1</text>
<text x="135.8" y="172.8">NL = 200</text>
<text x="143.1" y="171.5">2</text>
<text x="150.3" y="173">NL = 200N2</text>
<text x="160.1" y="168.7">N3</text>
<text x="192.8" y="173.1">F</text>
<text x="229.7" y="173">48</text>
<text x="52.9" y="175.9">41</text>
<text x="97.1" y="175.7">A</text>
<text x="143.2" y="174.2">1</text>
<text x="159.9" y="176.9">N1</text>
<text x="186.5" y="178.5">10</text>
<text x="190.9" y="178.5">Anschl.</text>
<text x="225.9" y="175.9">47</text>
<text x="109.6" y="187.4" transform="rotate(-41 109.6 187.4)">B</text>
</g>
</svg>
